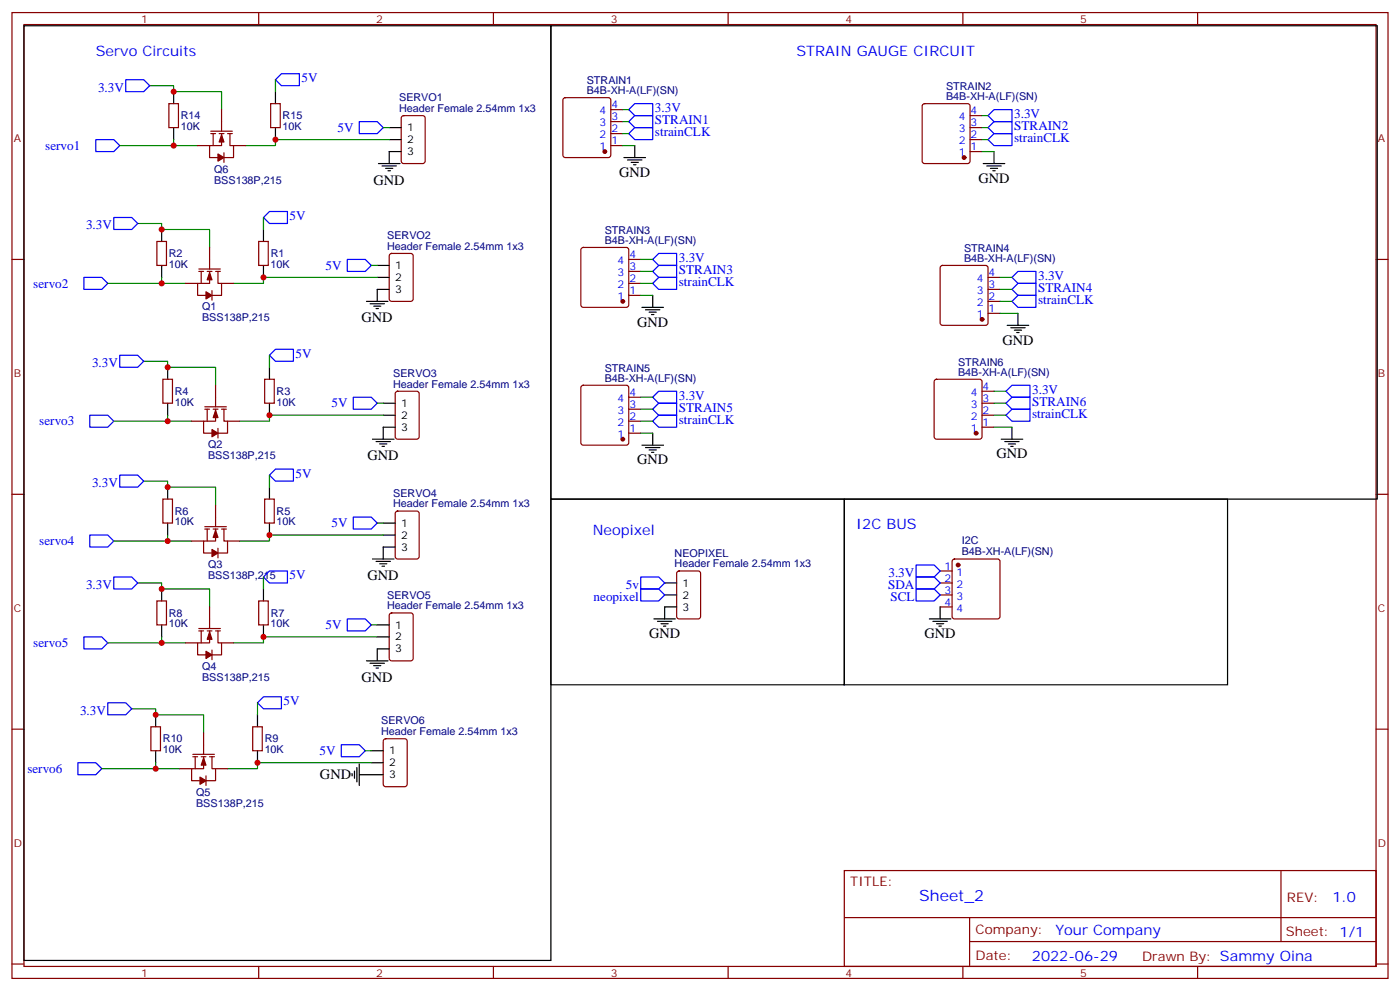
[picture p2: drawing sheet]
<svg xmlns="http://www.w3.org/2000/svg" width="412mm" height="292mm" viewBox="0 0 412 292" stroke-linecap="round" stroke-linejoin="round" font-family="sans-serif">
<g fill="none" stroke="#870000" stroke-width=".35">
<path d="M3.5 3.7h405.4v284.3h-405.4zM7.1 7.2h398.2v277.3h-398.2zM76.2 3.7v3.5M145.3 3.7v3.5M214.5 3.7v3.5M283.6 3.7v3.5M352.8 3.7v3.5M49.7 30.5h2.9v7.1h-2.9zM62.1 38.6h6.3M62.1 39.3h1.4M62.8 39.3v3.6M64.6 39.3h1.4"/>
<path d="M65.3 39.3v3.6h-3.6v3.5h2.5M65.3 32.3v6.3M67 39.3h1.4M67.7 39.3v3.6h1.1v3.5h-2.8M79.7 30.5h2.8v7.1h-2.8zM118.4 34.2l.5-.2h5.6l.7 .5v12.9l-.4 .7-5.9 .1-.7-.5v-13zM166 29l.5-.2h12.7l.5 .2 .2 .5v16.2l-.2 .5-.5 .2h-12.7l-.5-.2-.2-.5v-16.2zM179.9 39.3h3.5M179.9 35.8h3.5M179.9 32.3h3.5M271.9 30.7l.4-.2h12.7l.5 .2 .3 .5v16.2l-.3 .5-.5 .3h-12.7l-.5-.3-.2-.5v-16.2zM285.8 37.6h3.5"/>
<path d="M285.8 34h3.5M58.2 42.9h3.5M66 45v2.8M68.8 42.9h3.5M179.9 42.9h3.5M285.8 44.6h3.5M285.8 41.1h3.5M3.5 76.4h3.6M46.2 71.1h2.8v7h-2.8zM58.6 79.2h6.3M58.6 79.9h1.4M59.3 79.9v3.5"/>
<path d="M61 79.9h1.4M61.7 79.9v3.5h-3.5v3.6h2.5M61.7 72.8v6.4M63.5 79.9h1.4M64.2 79.9v3.5h1.1v3.6h-2.9M76.2 71.1h2.8v7h-2.8zM114.9 74.8l.5-.2h5.6l.7 .4v13l-.5 .7h-5.8l-.7-.4v-13zM171.3 73.1l.5-.3h12.7l.5 .3 .2 .5v16.2l-.2 .5-.5 .2h-12.7l-.5-.2-.2-.5v-16.2zM185.2 76.4h3.5M185.2 79.9h3.5M277.2 78.3l.4-.2h12.7l.5 .2 .2 .5v16.3l-.2 .5-.5 .2h-12.7l-.5-.3-.2-.4v-16.3zM405.3 76.4h3.6"/>
<path d="M54.7 83.4h3.5M62.4 85.5v2.9M65.3 83.4h3.5M185.2 83.4h3.5M185.2 87h3.5M291 92.3h3.6M291 88.7h3.6M291 85.2h3.6M291 81.7h3.6M48 111.7h2.8v7h-2.8zM60.3 119.8h6.4M63.5 113.4v6.4"/>
<path d="M78 111.7h2.8v7h-2.8zM116.7 115.4l.4-.2h5.7l.6 .4 .1 13-.5 .6-5.9 .1-.6-.5-.1-12.9zM171.3 113.6l.5-.2h12.7l.5 .2 .2 .5v16.3l-.2 .5-.5 .2h-12.7l-.5-.3-.2-.4v-16.3zM185.2 116.9h3.5M275.4 111.9l.5-.2h12.7l.5 .2 .2 .5v16.2l-.3 .5-.4 .2h-12.7l-.5-.2-.2-.5v-16.2zM289.3 118.7h3.5M289.3 115.2h3.5M56.4 124h3.6M60.3 120.5h1.4M61 120.5v3.5M62.8 120.5h1.4M63.5 120.5v3.5h-3.5v3.5h2.4"/>
<path d="M64.2 126.1v2.8M65.3 120.5h1.4M66 120.5v3.5h1v3.5h-2.8M67 124h3.6M185.2 120.5h3.5M185.2 124h3.5M185.2 127.5h3.5M289.3 125.8h3.5M289.3 122.2h3.5M3.5 145.5h3.6M48 146.9h2.8v7.1h-2.8zM56.4 159.3h3.6"/>
<path d="M60.3 155h6.4M60.3 155.8h1.4M61 155.8v3.5M62.8 155.8h1.4M63.5 155.8v3.5h-3.5v3.5h2.4M63.5 148.7v6.3M65.3 155.8h1.4M66 155.8v3.5h1v3.5h-2.8M67 159.3h3.6M78 146.9h2.8v7.1h-2.8zM116.7 150.7l.4-.2h5.7l.6 .4 .1 13-.5 .6-5.9 .1-.6-.5-.1-12.9zM405.3 145.5h3.6"/>
<path d="M46.2 176.9h2.8v7.1h-2.8zM61.7 178.7v6.3M64.2 161.4v2.8M76.2 176.9h2.8v7.1h-2.8zM199.6 168.3l.4-.2h5.7l.6 .4 .1 13-.5 .7h-5.9l-.6-.5-.1-12.9zM276.9 168.1h3.6M276.9 171.6h3.6M276.9 175.2h3.6M276.9 178.7h3.6M280.7 164.8l.5-.2h12.7l.5 .2 .2 .5v16.2l-.3 .5-.4 .2h-12.7l-.5-.2-.2-.5v-16.2zM54.7 189.3h3.5M58.6 185h6.3"/>
<path d="M58.6 185.7h1.4M59.3 185.7v3.6M61 185.7h1.4M61.7 185.7v3.6h-3.5v3.5h2.5M62.4 191.4v2.8M63.5 185.7h1.4M64.2 185.7v3.6h1.1v3.5h-2.9M65.3 189.3h3.5M114.9 180.7l.5-.3h5.6l.7 .5v13l-.5 .6-5.8 .1-.7-.5v-12.9zM3.5 214.7h3.6M44.4 214h2.9v7h-2.9zM60 215.7v6.4"/>
<path d="M74.4 214h2.9v7h-2.9zM113.1 217.7l.5-.2h5.6l.7 .4v13l-.4 .6-5.9 .1-.7-.5v-12.9zM405.3 214.7h3.6M52.9 226.3h3.5M56.8 222.1h6.3M56.8 222.8h1.4M57.5 222.8v3.5M59.3 222.8h1.4M60 222.8v3.5h-3.6v3.5h2.5M60.7 228.4v2.8M61.7 222.8h1.4M62.4 222.8v3.5h1.1v3.5h-2.8"/>
<path d="M63.5 226.3h3.5M248.7 256.3h156.6v28.2h-156.6zM377.3 256.3v20.9M248.7 270.1h156.5M285.6 277.2h119.6M285.6 270.1v14.2M3.5 283.8h3.6M76.2 284.5v3.5M145.3 284.5v3.5M214.5 284.5v3.5M283.6 284.5v3.5M352.8 284.5v3.5"/>
<path d="M405.3 283.8h3.6"/>
</g>
<g fill="none" stroke="#000" stroke-width=".35">
<path d="M7.1 7.6h155.2v275.2h-155.2zM162.3 7.6h243.4v139.3h-243.4zM51.2 27v3.5M51.2 37.6v3.5M81.1 27v3.5M81.1 37.6v3.5M114.7 37.6h3.5M111.5 48.2h6.3M112.5 48.9h4.3M113.6 49.6h2.1M114.3 50.3h.7M114.7 41.1h3.5"/>
<path d="M118.2 44.6h-3.5v3.6M183.8 46.4h6.3M184.9 47.1h4.2M185.9 47.8h2.1M186.6 48.5h.7M187 42.9v3.5M289.6 48.2h6.4M290.7 48.9h4.2M291.7 49.6h2.2M292.5 50.3h.7M292.8 44.6v3.6M47.6 67.6v3.5"/>
<path d="M47.6 78.1v3.6M77.6 67.6v3.5M77.6 78.1v3.6M111.1 78.1h3.6M107.9 88.7h6.4M109 89.4h4.2M110.1 90.1h2.1M110.8 90.8h.7M111.1 81.7h3.6M114.7 85.2h-3.6v3.5M189.1 90.5h6.3M190.1 91.2h4.3"/>
<path d="M191.2 91.9h2.1M191.9 92.6h.7M192.3 87v3.5M296.7 95.8h6.3M297.7 96.5h4.3M298.8 97.2h2.1M299.5 97.9h.7M299.9 92.3v3.5M49.4 108.1v3.6M49.4 118.7v3.5M79.4 108.1v3.6M79.4 118.7v3.5"/>
<path d="M112.9 118.7h3.5M109.7 129.3h6.4M110.8 130h4.2M111.8 130.7h2.1M112.5 131.4h.7M112.9 122.2h3.5M116.4 125.8h-3.5v3.5M189.1 131.1h6.3M190.1 131.8h4.3M191.2 132.5h2.1M191.9 133.2h.7M192.3 127.5v3.6"/>
<path d="M294.9 129.3h6.4M296 130h4.2M297 130.7h2.2M297.7 131.4h.7M298.1 125.8v3.5M49.4 143.4v3.5M49.4 154v3.5M79.4 143.4v3.5M79.4 154v3.5M112.9 154h3.5M112.9 157.5h3.5M162.3 146.9h86.4v54.7h-86.4z"/>
<path d="M248.7 146.9h112.9v54.7h-112.9zM47.6 173.4v3.5M77.6 173.4v3.5M109.7 164.6h6.4M110.8 165.3h4.2M111.8 166h2.1M112.5 166.7h.7M116.4 161h-3.5v3.6M195.8 171.6h3.5M195.8 175.2h3.5M199.3 178.7h-3.5v3.5M276.9 178.7v3.5"/>
<path d="M47.6 184v3.5M77.6 184v3.5M107.9 194.6h6.4M109 195.3h4.2M110.1 196h2.1M110.8 196.7h.7M111.1 184h3.6M111.1 187.5h3.6M114.7 191h-3.6v3.6M192.6 182.2h6.4M193.7 182.9h4.2M194.7 183.6h2.1"/>
<path d="M195.4 184.3h.7M273.8 182.2h6.3M274.8 182.9h4.2M275.9 183.6h2.1M276.6 184.3h.7M45.9 210.4v3.6M75.8 210.4v3.6M45.9 221v3.5M75.8 221v3.5M103.7 227.7v.7M104.4 227v2.1M105.1 226v4.2"/>
<path d="M105.8 228.1h7.1M105.8 224.9v6.3M109.4 221h3.5M109.4 224.5h3.5"/>
</g>
<g fill="none" stroke="#00f" stroke-width=".35">
<path d="M37 23.5h5.3l1.8 1.7-1.8 1.8h-5.3zM82.9 21.7h5.3v3.5h-5.3l-1.8-1.7zM105.8 35.8h5.3l1.8 1.8-1.8 1.7h-5.3zM185.2 35.8l1.8-1.8h5.3v3.6h-5.3zM185.2 39.3l1.8-1.7h5.3v3.5h-5.3zM187 30.5h5.3v3.5h-5.3l-1.8-1.7zM291 37.6l1.8-1.8h5.3v3.5h-5.3zM291 34l1.8-1.7h5.3v3.5h-5.3zM28.2 41.1h5.3l1.8 1.8-1.8 1.7h-5.3zM291 41.1l1.8-1.8h5.3v3.6h-5.3zM33.5 64h5.3l1.8 1.8-1.8 1.8h-5.3zM77.6 64l1.8-1.7h5.3v3.5h-5.3z"/>
<path d="M102.3 76.4h5.3l1.8 1.7-1.8 1.8h-5.3zM192.3 79.9l1.7-1.8h5.3v3.6h-5.3zM192.3 76.4l1.7-1.8h5.3v3.5h-5.3zM24.7 81.7h5.3l1.7 1.7-1.7 1.8h-5.3zM192.3 83.4l1.7-1.7h5.3v3.5h-5.3zM298.1 88.7l1.8-1.7h5.3v3.5h-5.3zM298.1 85.2l1.8-1.8h5.3v3.6h-5.3zM298.1 81.7l1.8-1.8h5.3v3.5h-5.3zM35.3 104.6h5.3l1.7 1.8-1.7 1.7h-5.3zM79.4 104.6l1.7-1.8h5.3v3.6h-5.3zM104.1 116.9h5.3l1.7 1.8-1.7 1.8h-5.3zM192.3 116.9l1.7-1.7h5.3v3.5h-5.3z"/>
<path d="M296.3 118.7l1.8-1.8h5.3v3.6h-5.3zM298.1 113.4h5.3v3.5h-5.3l-1.8-1.7zM26.5 122.2h5.2l1.8 1.8-1.8 1.8h-5.2zM35.3 139.9h5.3l1.7 1.7-1.7 1.8h-5.3zM79.4 139.9l1.7-1.8h5.3v3.5h-5.3zM192.3 124l1.7-1.8h5.3v3.6h-5.3zM192.3 120.5l1.7-1.8h5.3v3.5h-5.3zM298.1 120.5h5.3v3.5h-5.3l-1.8-1.8zM26.5 157.5h5.2l1.8 1.8-1.8 1.7h-5.2zM104.1 152.2h5.3l1.7 1.8-1.7 1.8h-5.3zM33.5 169.9h5.3l1.8 1.7-1.8 1.8h-5.3zM77.6 169.9l1.8-1.8h5.3v3.5h-5.3z"/>
<path d="M188.7 173.4h5.3l1.8 1.8-1.8 1.7h-5.3zM188.7 169.9h5.3l1.8 1.7-1.8 1.8h-5.3zM269.9 166.3h5.3l1.7 1.8-1.7 1.8h-5.3zM269.9 169.9h5.3l1.7 1.7-1.7 1.8h-5.3zM269.9 173.4h5.3l1.7 1.8-1.7 1.7h-5.3zM24.7 187.5h5.3l1.7 1.8-1.7 1.7h-5.3zM102.3 182.2h5.3l1.8 1.8-1.8 1.7h-5.3zM31.7 206.9h5.3l1.8 1.8-1.8 1.7h-5.3zM75.8 206.9l1.8-1.8h5.3v3.6h-5.3zM100.5 219.3h5.3l1.8 1.7-1.8 1.8h-5.3zM22.9 224.5h5.3l1.8 1.8-1.8 1.8h-5.3z"/>
</g>
<g fill="none" stroke="#008700" stroke-width=".35">
<path d="M44.1 25.2h7.1v1.8h14.1v5.3M81.1 23.5v3.5M112.9 37.6h1.8M183.4 32.3h1.8M183.4 35.8h1.8M183.4 39.3h1.8M289.3 37.6h1.7M289.3 34h1.7M35.3 42.9h15.9M51.2 41.1v1.8h7M114.7 41.1h-33.6v1.8h-8.8M183.4 42.9h3.6"/>
<path d="M289.3 41.1h1.7M289.3 44.6h3.5M40.6 65.8h7v1.8h14.1v5.2M77.6 64v3.6M109.4 78.1h1.7M188.7 76.4h3.6M188.7 79.9h3.6M31.7 83.4h15.9M47.6 81.7v1.7h7.1M111.1 81.7h-33.5v1.7h-8.8M188.7 83.4h3.6M188.7 87h3.6"/>
<path d="M294.6 81.7h3.5M294.6 85.2h3.5M294.6 88.7h3.5M294.6 92.3h5.3M42.3 106.4h7.1v1.7h14.1v5.3M79.4 104.6v3.5M111.1 118.7h1.8M188.7 116.9h3.6M292.8 118.7h3.5M292.8 115.2h3.5M33.5 124h15.9M49.4 122.2v1.8h7"/>
<path d="M79.4 139.9v3.5M112.9 122.2h-33.5v1.8h-8.8M188.7 124h3.6M188.7 120.5h3.6M188.7 127.5h3.6M292.8 122.2h3.5M292.8 125.8h5.3M33.5 159.3h15.9M42.3 141.6h7.1v1.8h14.1v5.3M49.4 157.5v1.8h7M111.1 154h1.8M112.9 157.5h-33.5v1.8h-8.8"/>
<path d="M40.6 171.6h7v1.8h14.1v5.3M77.6 169.9v3.5M31.7 189.3h15.9M47.6 187.5v1.8h7.1M109.4 184h1.7M111.1 187.5h-33.5v1.8h-8.8M38.8 208.7h7.1v1.7h14.1v5.3M75.8 206.9v3.5M30 226.3h15.9M45.9 224.5v1.8h7M107.6 221h1.8M109.4 224.5h-33.6v1.8h-8.8"/>
</g>
<g fill="#870000" stroke="#870000" stroke-width=".35">
<path d="M65.3 39.7l.7 2.1h-1.4z"/>
<path d="M64.2 45.3l1.8 1.1-1.8 1z"/>
<path d="M61.7 80.3l.7 2.1h-1.4z"/>
<path d="M60.7 85.9l1.7 1.1-1.7 1z"/>
<path d="M63.5 120.8l.7 2.1h-1.4z"/>
<path d="M62.4 126.5l1.8 1-1.8 1.1z"/>
<path d="M63.5 156.1l.7 2.1h-1.4z"/>
<path d="M62.4 161.7l1.8 1.1-1.8 1.1z"/>
<path d="M61.7 186.1l.7 2.1h-1.4z"/>
<path d="M60.7 191.7l1.7 1.1-1.7 1.1z"/>
<path d="M60 223.1l.7 2.1h-1.4z"/>
<path d="M58.9 228.8l1.8 1-1.8 1.1z"/>
<circle cx="178.2" cy="44.6" r=".53"/>
<circle cx="284" cy="46.4" r=".53"/>
<circle cx="183.4" cy="88.7" r=".53"/>
<circle cx="289.3" cy="94" r=".53"/>
<circle cx="183.4" cy="129.3" r=".53"/>
<circle cx="287.5" cy="127.5" r=".53"/>
<circle cx="282.2" cy="166.3" r=".53"/>
</g>
<g fill="#c00">
<circle cx="51.2" cy="27" r=".88"/>
<circle cx="51.2" cy="42.9" r=".88"/>
<circle cx="81.1" cy="41.1" r=".88"/>
<circle cx="47.6" cy="67.6" r=".88"/>
<circle cx="47.6" cy="83.4" r=".88"/>
<circle cx="77.6" cy="81.7" r=".88"/>
<circle cx="49.4" cy="108.1" r=".88"/>
<circle cx="49.4" cy="124" r=".88"/>
<circle cx="79.4" cy="122.2" r=".88"/>
<circle cx="49.4" cy="143.4" r=".88"/>
<circle cx="49.4" cy="159.3" r=".88"/>
<circle cx="79.4" cy="157.5" r=".88"/>
<circle cx="47.6" cy="173.4" r=".88"/>
<circle cx="47.6" cy="189.3" r=".88"/>
<circle cx="77.6" cy="187.5" r=".88"/>
<circle cx="45.9" cy="210.4" r=".88"/>
<circle cx="45.9" cy="226.3" r=".88"/>
<circle cx="75.8" cy="224.5" r=".88"/>
</g>
<text font-size="4.6" fill="#00f" x="270.8" y="265.3">Sheet_2</text>
<g font-size="4.2" fill="#00f">
<text x="28.2" y="16.4">Servo Circuits</text>
<text x="234.6" y="16.4">STRAIN GAUGE CIRCUIT</text>
<text x="252.2" y="155.8">I2C BUS</text>
<text x="174.6" y="157.5">Neopixel</text>
<text x="392.5" y="265.6">1.0</text>
<text x="310.9" y="275.1">Your Company</text>
<text x="304" y="282.9">2022-06-29</text>
</g>
<g font-size="4.2">
<text x="182.4" y="52">GND</text>
<text x="288.2" y="53.8">GND</text>
<text x="110" y="54.3">GND</text>
<text x="106.5" y="94.9">GND</text>
<text x="187.7" y="96.1">GND</text>
<text x="295.3" y="101.4">GND</text>
<text x="108.2" y="135.5">GND</text>
<text x="187.7" y="136.7">GND</text>
<text x="293.5" y="134.9">GND</text>
<text x="108.2" y="170.7">GND</text>
<text x="191.2" y="187.9">GND</text>
<text x="272.3" y="187.9">GND</text>
<text x="106.5" y="200.7">GND</text>
<text x="94.3" y="229.5">GND</text>
</g>
<g font-size="3.9" fill="#00f">
<text x="28.9" y="27">3.3V</text>
<text x="88.8" y="24.2">5V</text>
<text x="192.9" y="33">3.3V</text>
<text x="298.7" y="34.7">3.3V</text>
<text x="99.4" y="38.8">5V</text>
<text x="192.9" y="36.5">STRAIN1</text>
<text x="192.9" y="40">strainCLK</text>
<text x="298.7" y="41.8">strainCLK</text>
<text x="298.7" y="38.3">STRAIN2</text>
<text x="13.3" y="44.1">servo1</text>
<text x="85.3" y="64.7">5V</text>
<text x="25.3" y="67.6">3.3V</text>
<text x="200" y="77.1">3.3V</text>
<text x="95.9" y="79.4">5V</text>
<text x="200" y="80.6">STRAIN3</text>
<text x="305.8" y="82.4">3.3V</text>
<text x="9.8" y="84.7">servo2</text>
<text x="200" y="84.1">strainCLK</text>
<text x="305.8" y="89.4">strainCLK</text>
<text x="305.8" y="85.9">STRAIN4</text>
<text x="87.1" y="105.3">5V</text>
<text x="27.1" y="108.1">3.3V</text>
<text x="97.7" y="119.9">5V</text>
<text x="200" y="117.7">3.3V</text>
<text x="304" y="119.4">STRAIN6</text>
<text x="304" y="115.9">3.3V</text>
<text x="11.6" y="125.2">servo3</text>
<text x="200" y="124.7">strainCLK</text>
<text x="200" y="121.2">STRAIN5</text>
<text x="304" y="122.9">strainCLK</text>
<text x="27.1" y="143.4">3.3V</text>
<text x="87.1" y="140.6">5V</text>
<text x="97.7" y="155.2">5V</text>
<text x="11.6" y="160.5">servo4</text>
<text x="25.3" y="173.4">3.3V</text>
<text x="85.3" y="170.6">5V</text>
<text x="184.3" y="173.4">5v</text>
<text x="261.6" y="173.4">SDA</text>
<text x="261.7" y="169.9">3.3V</text>
<text x="174.9" y="176.9">neopixel</text>
<text x="262.3" y="176.9">SCL</text>
<text x="95.9" y="185.2">5V</text>
<text x="9.8" y="190.5">servo5</text>
<text x="83.6" y="207.6">5V</text>
<text x="23.6" y="210.4">3.3V</text>
<text x="8.1" y="227.5">servo6</text>
<text x="94.2" y="222.2">5V</text>
</g>
<g font-size="3.9" fill="#800">
<text x="250.5" y="260.9">TITLE:</text>
<text x="379.1" y="265.6">REV:</text>
<text x="287.4" y="275.1">Company:</text>
<text x="378.7" y="275.7">Sheet: 1/1</text>
<text x="287.4" y="282.8">Date:</text>
<text x="336.4" y="282.8">Drawn By: Sammy Oina</text>
</g>
<g font-size="3.2" fill="#800">
<text x="41.6" y="6.7">1</text>
<text x="110.8" y="6.7">2</text>
<text x="179.9" y="6.7">3</text>
<text x="249.1" y="6.7">4</text>
<text x="318.2" y="6.7">5</text>
<text x="4.1" y="41.8">A</text>
<text x="405.9" y="41.8">A</text>
<text x="4.1" y="110.9">B</text>
<text x="405.9" y="110.9">B</text>
<text x="4.1" y="180.1">C</text>
<text x="405.9" y="180.1">C</text>
<text x="4.1" y="249.2">D</text>
<text x="405.9" y="249.2">D</text>
<text x="41.6" y="287.5">1</text>
<text x="110.8" y="287.5">2</text>
<text x="179.9" y="287.5">3</text>
<text x="249.1" y="287.5">4</text>
<text x="318.2" y="287.5">5</text>
</g>
<g font-size="3.2" fill="#000080">
<text x="117.6" y="29.8">SERVO1</text>
<text x="172.9" y="27.7">B4B-XH-A(LF)(SN)</text>
<text x="172.9" y="24.8">STRAIN1</text>
<text x="278.7" y="29.5">B4B-XH-A(LF)(SN)</text>
<text x="278.7" y="26.5">STRAIN2</text>
<text x="53.3" y="35.1">R14</text>
<text x="83.3" y="35.1">R15</text>
<text x="117.6" y="33">Header Female 2.54mm 1x3</text>
<text x="53.3" y="38.3">10K</text>
<text x="83.3" y="38.3">10K</text>
<text x="63.1" y="50.8">Q6</text>
<text x="63.1" y="54">BSS138P,215</text>
<text x="114.1" y="70.4">SERVO2</text>
<text x="178.1" y="71.8">B4B-XH-A(LF)(SN)</text>
<text x="178.1" y="68.9">STRAIN3</text>
<text x="49.7" y="75.7">R2</text>
<text x="79.7" y="75.7">R1</text>
<text x="114.1" y="73.6">Header Female 2.54mm 1x3</text>
<text x="284" y="77.1">B4B-XH-A(LF)(SN)</text>
<text x="284" y="74.1">STRAIN4</text>
<text x="49.7" y="78.8">10K</text>
<text x="79.7" y="78.8">10K</text>
<text x="59.5" y="94.6">BSS138P,215</text>
<text x="59.5" y="91.4">Q1</text>
<text x="282.2" y="107.7">STRAIN6</text>
<text x="115.8" y="110.9">SERVO3</text>
<text x="178.1" y="112.4">B4B-XH-A(LF)(SN)</text>
<text x="178.1" y="109.4">STRAIN5</text>
<text x="282.2" y="110.6">B4B-XH-A(LF)(SN)</text>
<text x="51.5" y="119.4">10K</text>
<text x="51.5" y="116.2">R4</text>
<text x="81.5" y="119.4">10K</text>
<text x="81.5" y="116.2">R3</text>
<text x="115.8" y="114.1">Header Female 2.54mm 1x3</text>
<text x="61.3" y="132">Q2</text>
<text x="61.3" y="135.2">BSS138P,215</text>
<text x="115.8" y="149.4">Header Female 2.54mm 1x3</text>
<text x="115.8" y="146.2">SERVO4</text>
<text x="51.5" y="154.7">10K</text>
<text x="51.5" y="151.5">R6</text>
<text x="81.5" y="154.7">10K</text>
<text x="81.5" y="151.5">R5</text>
<text x="283.3" y="160.3">I2C</text>
<text x="61.3" y="167.2">Q3</text>
<text x="198.7" y="167">Header Female 2.54mm 1x3</text>
<text x="198.7" y="163.9">NEOPIXEL</text>
<text x="283.3" y="163.5">B4B-XH-A(LF)(SN)</text>
<text x="61.3" y="170.5">BSS138P,215</text>
<text x="114.1" y="179.4">Header Female 2.54mm 1x3</text>
<text x="114.1" y="176.2">SERVO5</text>
<text x="49.7" y="184.7">10K</text>
<text x="49.7" y="181.5">R8</text>
<text x="79.7" y="184.7">10K</text>
<text x="79.7" y="181.5">R7</text>
<text x="59.5" y="197.2">Q4</text>
<text x="59.5" y="200.4">BSS138P,215</text>
<text x="112.3" y="213.3">SERVO6</text>
<text x="48" y="221.7">10K</text>
<text x="48" y="218.5">R10</text>
<text x="78" y="221.7">10K</text>
<text x="78" y="218.5">R9</text>
<text x="112.3" y="216.4">Header Female 2.54mm 1x3</text>
<text x="57.8" y="237.5">BSS138P,215</text>
<text x="57.8" y="234.3">Q5</text>
</g>
<g font-size="3.2" fill="#00f">
<text x="176.6" y="33.7">4</text>
<text x="180.1" y="35.5">3</text>
<text x="180.1" y="31.9">4</text>
<text x="282.4" y="35.5">4</text>
<text x="285.9" y="33.7">4</text>
<text x="176.6" y="40.7">2</text>
<text x="176.6" y="37.2">3</text>
<text x="180.1" y="39">2</text>
<text x="282.4" y="39">3</text>
<text x="285.9" y="40.7">2</text>
<text x="285.9" y="37.2">3</text>
<text x="176.6" y="44.3">1</text>
<text x="180.1" y="42.5">1</text>
<text x="282.4" y="46">1</text>
<text x="282.4" y="42.5">2</text>
<text x="285.9" y="44.3">1</text>
<text x="181.9" y="77.8">4</text>
<text x="185.4" y="76">4</text>
<text x="181.9" y="81.3">3</text>
<text x="185.4" y="83.1">2</text>
<text x="185.4" y="79.6">3</text>
<text x="287.7" y="83.1">4</text>
<text x="291.2" y="81.3">4</text>
<text x="181.9" y="88.4">1</text>
<text x="181.9" y="84.8">2</text>
<text x="185.4" y="86.6">1</text>
<text x="287.7" y="86.6">3</text>
<text x="291.2" y="88.4">2</text>
<text x="291.2" y="84.8">3</text>
<text x="287.7" y="93.7">1</text>
<text x="287.7" y="90.1">2</text>
<text x="291.2" y="91.9">1</text>
<text x="181.9" y="118.4">4</text>
<text x="185.4" y="116.6">4</text>
<text x="286" y="116.6">4</text>
<text x="289.5" y="118.4">3</text>
<text x="289.5" y="114.8">4</text>
<text x="181.9" y="125.4">2</text>
<text x="181.9" y="121.9">3</text>
<text x="185.4" y="123.6">2</text>
<text x="185.4" y="120.1">3</text>
<text x="286" y="123.6">2</text>
<text x="286" y="120.1">3</text>
<text x="289.5" y="125.4">1</text>
<text x="289.5" y="121.9">2</text>
<text x="181.9" y="128.9">1</text>
<text x="185.4" y="127.2">1</text>
<text x="286" y="127.2">1</text>
<text x="278.3" y="167.7">1</text>
<text x="278.3" y="171.3">2</text>
<text x="281.8" y="169.5">1</text>
<text x="281.8" y="173">2</text>
<text x="278.3" y="174.8">3</text>
<text x="278.3" y="178.3">4</text>
<text x="281.8" y="176.6">3</text>
<text x="281.8" y="180.1">4</text>
</g>
<g font-size="3.2">
<text x="119.9" y="38.6">1</text>
<text x="119.9" y="42.2">2</text>
<text x="119.9" y="45.7">3</text>
<text x="116.4" y="79.2">1</text>
<text x="116.4" y="82.7">2</text>
<text x="116.4" y="86.3">3</text>
<text x="118.2" y="119.8">1</text>
<text x="118.2" y="123.3">2</text>
<text x="118.2" y="126.8">3</text>
<text x="118.2" y="155">1</text>
<text x="118.2" y="158.6">2</text>
<text x="118.2" y="162.1">3</text>
<text x="201.1" y="172.7">1</text>
<text x="201.1" y="176.2">2</text>
<text x="201.1" y="179.7">3</text>
<text x="116.4" y="185">1</text>
<text x="116.4" y="188.6">2</text>
<text x="116.4" y="192.1">3</text>
<text x="114.7" y="222.1">1</text>
<text x="114.7" y="225.6">2</text>
<text x="114.7" y="229.1">3</text>
</g>
</svg>
